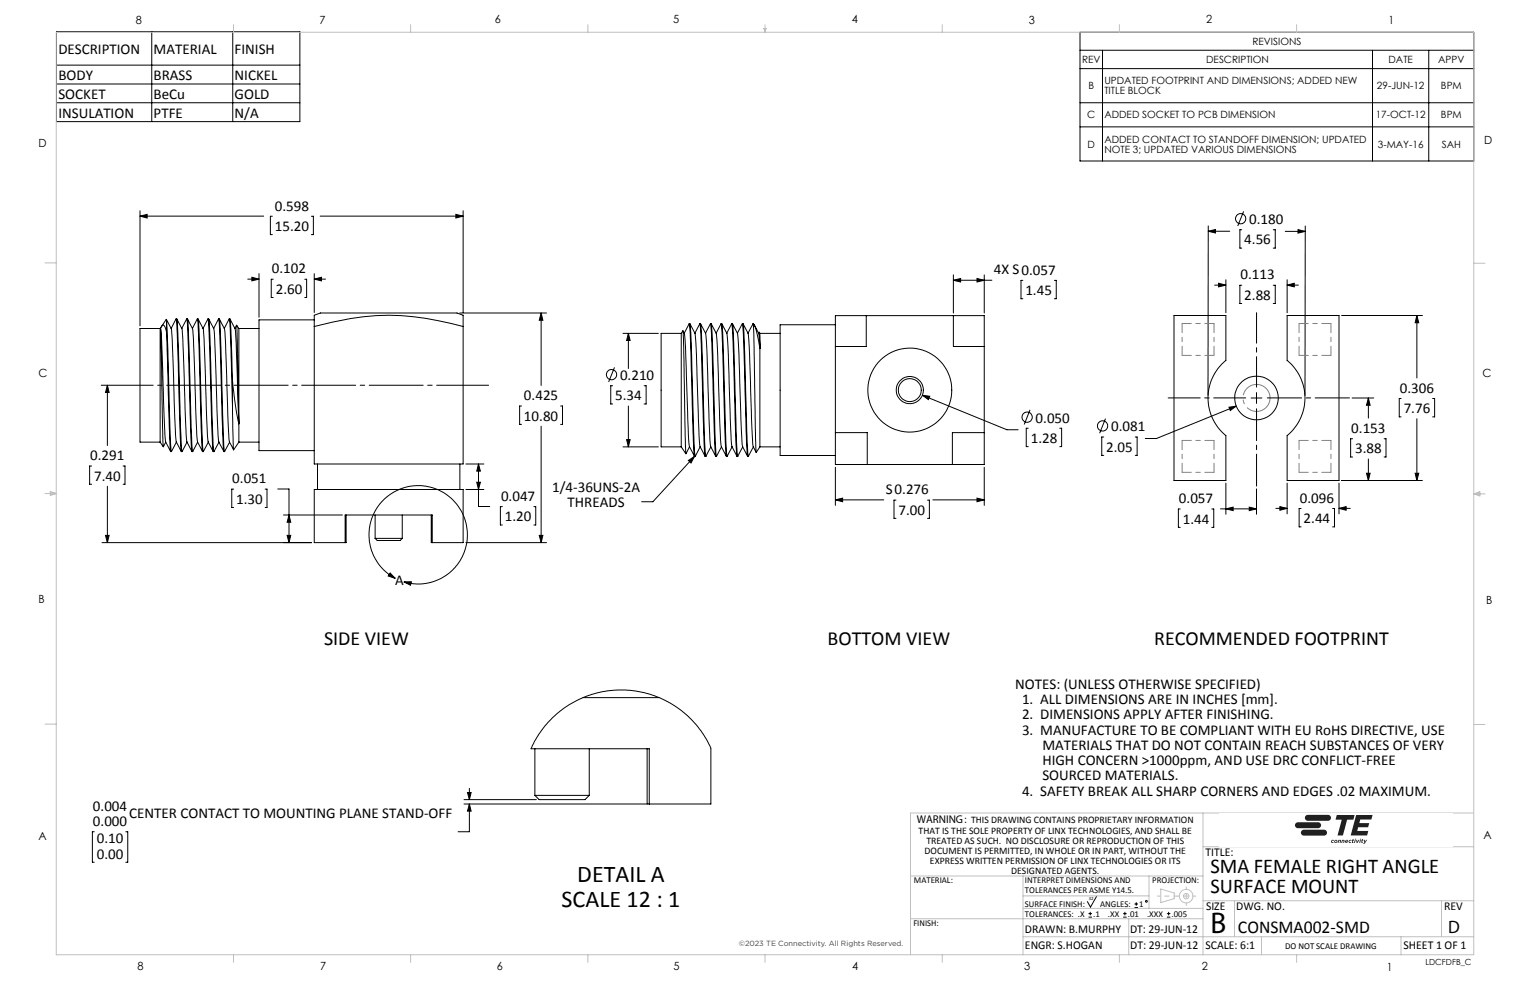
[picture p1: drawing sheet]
<svg xmlns="http://www.w3.org/2000/svg" width="432mm" height="279mm" viewBox="0 0 432 279" stroke-linecap="round" stroke-linejoin="round" font-family="sans-serif">
<!-- layer: Layer 1 -->
<g fill="none" stroke="#000" stroke-width=".28">
<path d="M15.9 8.9h68.7v25.4h-68.7zM15.9 18.4h68.7M42.8 8.9v25.4M65.7 8.9v25.4M304.8 9.1h111.1v36.3h-111.1zM304.8 14.2h111.1M304.8 19.4h111.1M311.1 14.2v31.2M387.3 14.2v31.2M403.2 14.2v31.2M15.9 29h68.7M15.9 23.7h68.7"/>
<path d="M304.8 29h111.1M304.8 35.8h111.1M39.5 59.5v32.5M130.7 59.5v28.7M351 59.7l-1.7 4.1M39.5 61h34.9M39.5 61l2-.5v1zM69.9 78.8h3.2M71.1 78.2l2 .6-2 .5zM73.1 77.2v12.3M76.9 61h-.6v5.2h.6M77.1 78.8h-.5v5.2h.5"/>
<path d="M86 78.8h.5v5.2h-.5M87.9 61h.5v5.2h-.5M88.7 77.2v11M88.7 78.8h3.2M88.7 78.8l2-.6v1.1zM90.3 61h40.4M128.7 60.5l2 .5-2 .5zM269.1 79.1h10.8M269.1 77.6v10.7M269.1 79.1l2-.5v1zM275.7 78.6l2.1 .5-2.1 .5zM277.8 77.6v10.7"/>
<path d="M288.7 79.1h-.6v5.2h.6M297.6 79.1h.5v5.2h-.5M341 65.3l2-.5v1zM341 63.7l-.1 47.8M341 65.3h6.1M343.9 79.9l2.1 .6-2.1 .5zM346 79v9.3M350.4 64.8h-.5v5.2h.5M359.3 64.8h.6v5.2h-.6M362.7 65.3h5.7M363.3 79v9.3M366.3 64.8l2.1 .5-2.1 .5z"/>
<path d="M368.4 63.8l-.1 47.8M45.2 92.7l.3 4.3 .6 29.1M45.2 92.7v32.1M45.2 92.7h-5.7v32.1h5.7M47 90.1l.6 1.3a6.9 6.9 0 0 1 1 4.6l.7 20.8 .4 7.9M47 90.6l1 32.8 .4 4.1 1.4-2.7M47 93.7l-.7-1.8a.94 .94 0 0 0-.9 1.4l1.3 31.4M47 93.7l.9 29.7 .2 3.6 .1 .5h.2M47 90.6v3.1M47 90.6l-.1-.5-1.3 2M48.3 92.7l1.4-2.7h.2l.3 4.1 .7 26.4 .5 7 1.4-2.7M49.7 90.1l.3 4 .9 29.3 .2 3.6 .1 .5h.2"/>
<path d="M49.9 90l.7 1.4a6.9 6.9 0 0 1 1 4.6l.7 20.8 .4 7.9M51.3 92.7l1.4-2.7h.2l.3 2.9 .3 11.8a294.1 294.1 0 0 0 .9 22.8l1.4-2.7M52.7 90.1l.2 1 .3 7.7 .7 24.6 .2 3.6 .1 .5h.2M52.9 90l.7 1.4a6.9 6.9 0 0 1 1 4.6l.7 20.8 .4 7.9M55.7 90.1l.2 1 .3 7.7 .8 26.8 .1 1.8 .3 .1M55.9 90h-.2l-1.4 2.7M55.9 90l.5 8.8 .7 26.8 .3 1.9 1.4-2.7M55.9 90l.7 1.4a6.9 6.9 0 0 1 1 4.6l.7 20.8 .4 7.9M57.3 92.7l1.4-2.7h.2l.4 5.5 .8 30.1 .3 1.9 1.4-2.7M58.7 90.1l.2 1 .3 7.7 .8 26.8 .1 1.8 .3 .1M58.9 90l.7 1.4a6.9 6.9 0 0 1 1 4.6l.7 20.8 .4 7.9M60.3 92.7l1.4-2.7h.2l.4 5.5 .8 30.1 .3 1.9 1.4-2.7"/>
<path d="M61.7 90.1l.3 2.8 1 32.7 .1 1.8 .3 .1M61.9 90l.7 1.4a6.9 6.9 0 0 1 1 4.6l.7 20.8 .4 7.9M63.3 92.7l1.4-2.7h.2l.3 2.9 .4 14.6M64.7 90.1l.3 2.8 .6 21.8M64.9 90l.7 1.4a6.9 6.9 0 0 1 1 4.6l.8 23.6M66.7 91.8l-.4 .9M67.4 92.7v26.9M67.4 92.7l-.6-.9 .6 27.8M67.4 92.7h5.7M88.7 92.1a72.6 72.6 0 0 1 28-2.7 104.7 104.7 0 0 1 14 2.7M88.7 92.1v-3.1l1.7-.7h38.6l1.7 .7v3.1M88.7 90.3h-15.6v36.9h15.6"/>
<path d="M88.7 92.1v38.9h42v-38.9M129.8 88.3h24.4M152.7 88.3v20.5M152.7 88.3l.5 2.1h-1zM175.8 94.1h10M177.3 94.1v9.9M177.3 94.1l.5 2h-1zM192.3 94.1l.5-.7 .8 34.7M192.3 94.1v32M192.3 94.1h-5.7v32h5.7M192.8 93.4l.4 .8 .2 3.2 1 27.5a4 4 0 0 0 .9 2.5l.7 1.4M193.1 94.1l1.4-2.7 .4 5.5 .7 24.8 .4 7.1"/>
<path d="M194.5 91.4h.2l.1 .4 .2 2.5 .9 30.4 .3 4.1M194.7 91.4l.7 1.3a7.6 7.6 0 0 1 1 4.7l1 27.5a4 4 0 0 0 .9 2.5l.7 1.4M196.1 94.1l1.4-2.7 .4 5.5 .7 24.8 .4 7.1M197.5 91.4h.2l.1 .4 .2 2.5 .3 11.5a303.1 303.1 0 0 0 .9 23M197.7 91.4l.7 1.3a7.6 7.6 0 0 1 1 4.7l1 27.5a4 4 0 0 0 .9 2.5l.7 1.4M199.1 94.1l1.4-2.7 .4 5.5 .7 24.8 .4 7.1M200.5 91.4h.2l.1 .4 .2 2.5 .3 11.5a303.1 303.1 0 0 0 .9 23M200.7 91.4l.7 1.3a7.6 7.6 0 0 1 1 4.7l1 27.5a4 4 0 0 0 .9 2.5l.7 1.4M202.1 94.1l1.4-2.7 .3 2.9 .4 11.5a303.1 303.1 0 0 0 .8 23M203.5 91.4h.2l.1 .4 .2 2.5 .3 11.5a303.1 303.1 0 0 0 .9 23M203.7 91.4l.7 1.3a7.6 7.6 0 0 1 1 4.7l1 27.5a4 4 0 0 0 .9 2.5l.7 1.4M205.1 94.1l1.4-2.7 .3 2.9 .4 11.5a303.1 303.1 0 0 0 .8 23"/>
<path d="M206.5 91.4l.3 .1 .2 2.8 .3 11.5a303.1 303.1 0 0 0 .9 23M206.7 91.4l.7 1.3a7.6 7.6 0 0 1 1 4.7l1 27.5a4 4 0 0 0 .9 2.5l.7 1.4M208.1 94.1l1.4-2.7 .3 2.9 .3 11.5a303.1 303.1 0 0 0 .9 23h.2l1.4-2.7M209.5 91.4l.3 .1 .2 2.8 .3 11.5a303.1 303.1 0 0 0 .9 23M209.7 91.4l.7 1.3a7.6 7.6 0 0 1 1 4.7l1 27.5a4 4 0 0 0 .9 2.5l.1 .3M212.5 91.4h.2M212.7 92.3l-.2-.9-1.4 2.7M212.7 91.4a15.5 15.5 0 0 1 1.6 5.8l.2 1.1M212.7 91.4v.9M212.7 92.3l.7 35.4M212.9 91.8a9.3 9.3 0 0 1 1.6 6.5M214.2 93.8l-.1 .3"/>
<path d="M214.3 93.8l.2 4.5M214.3 93.8l.2 .3M214.5 94.1v4.2M214.5 98.3v27.8M214.5 94.1h5.7M235.8 91.7h-15.6v36.9h15.6M235.8 89.1h42v42h-42zM244.5 89.1v8.7h-8.7M269.1 89.1v8.7h8.7M331.3 89h14.7v12.7a13.7 13.7 0 0 0 0 21.2v12.7h-14.7zM342.8 80.5h3.2M350.4 80.5h-.5v5.2h.5"/>
<path d="M359.3 80.5h.6v5.2h-.6M363.3 80.5h3.1M363.3 80.5l2-.6v1.1zM363.3 89h14.6v46.6h-14.6v-12.7a13.7 13.7 0 0 0 0-21.2zM378.6 89h22.8M399.9 89v17.7M399.9 89l.5 2.1h-1zM30.3 108.7l.5 2.1h-1zM30.3 108.7v17M65.6 107.5l.9 7 .9 5.1M65.6 114.7l.3 12.3 1.5-2.2M65.6 107.5v7.2"/>
<path d="M67.4 119.6v5.2M147.2 114.6h-.6v5.2h.6M158.2 114.6h.6v5.2h-.6M172.9 108.9h-.5v5.1h.5M173.4 103.7l-1.6 4.1M177.3 114.6v11.5M181.8 108.9h.6v5.1h-.6M260.3 111.5l2.1 .3-.4 1zM260.3 111.5l23.9 9.8h3.1M290.7 115.7l-1.6 4.1M312 118.1l-1.7 4.2M346.9 114.9l2-.3-1.7 1.3z"/>
<path d="M348.9 114.6l-22.5 9.2h-3.2M353.1 112.3h3M354.6 110.8v3M381.6 112.3h6.1M386.2 112.3v5.7M386.2 112.3l.5 2.1h-1zM395.4 112.5h-.5v5.2h.5M399.9 118.2v17.4M404.3 112.5h.6v5.2h-.6M25.9 131.5h-.6v5.2h.6M30.3 137.2v15.9M34.7 131.5h.6v5.2h-.6"/>
<path d="M45.2 124.8l.9 1.3M46.7 124.7l1.5 2.7M46.8 124.8l-.7 1.3M49.7 124.7l1.5 2.7M52.7 124.7l1.5 2.7M55.7 124.7l1.4 2.7M58.7 124.7l1.4 2.7M61.7 124.7l1.5 2.7M64.7 124.7l1.2 2.2M65.9 138h-.5v5.2h.5M67.4 124.8h5.7M74.8 138h.6v5.2h-.6"/>
<path d="M78.4 138h3.2v15.1M89.6 131v7.1M129.8 131v7.1M131.5 131h5.1M131.5 138.1h5.1M134.5 136.1h1.1l-.6 2zM135 131v11.9h3.2M135 131l.6 2h-1.1zM152.7 120.3v32.8M175.8 126.1h10M176.8 124.1h1l-.5 2zM192.3 126.1l1.3 2"/>
<path d="M194.3 130l1.7-1.2-1 1.9zM194.6 126.1l-1 2M196 128.8l-11.7 12.8h-3.2M196 128.8h.2M197.6 126.1l-1.4 2.7M200.6 126.1l-1.4 2.7h-.2M203.6 126.1l-1.4 2.7h-.2M206.6 126.1l-1.4 2.7h-.2M209.6 126.1l-1.4 2.7h-.2M214.5 126.1h5.7M214.5 126.1l-1.1 1.6M235.8 131.9v10.7"/>
<path d="M235.8 122.1h9v9M277.8 131.9v10.7M277.8 122.1h-9v9M290.2 120.9h-.6v5.1h.6M299.1 120.9h.5v5.1h-.5M311.5 123.3h-.6v5.2h.6M320.4 123.3h.5v5.2h-.5M346 136.3v8.8M354.6 138v7.1M363.3 136.3v8.7M377.9 136.3v8.7M378.6 135.6h22.8"/>
<path d="M381.7 123.8h-.5v5.2h.5M385.7 133.6h1l-.5 2zM386.2 129.5v6.1M390.6 123.8h.6v5.2h-.6M399.4 133.6h1l-.5 2zM28.8 153.1h59.1M29.8 151.1h1l-.5 2zM80 153.1h7.9M80 145.3h16.6M81 151.1h1.1l-.5 2zM81.6 145.3l.5 2.1h-1.1zM97.4 153.1v-7.8h24.6v7.8"/>
<path d="M97.7 145.3v7.8h-9v-15h42v15h-9v-7.8M105.9 151.9l.6 .6h4.6a2.35 2.35 0 0 0 2.4-.6M105.9 151.9h7.6M105.9 145.3v6.6M113.5 145.3v6.6M131.5 153.1h22.7M141.8 143h-.6v5.2h.6M150.7 143h.5v5.2h-.5M152.2 151.1h1l-.5 2zM235.8 141.1l2-.5v1zM235.8 141.1h13.6M252.9 141.1h-.6v5.2h.6"/>
<path d="M261.8 141.1h.5v5.2h-.5M263.3 141.1h14.5M275.7 140.6l2.1 .5-2.1 .5zM333.1 143.7h-.5v5.1h.5M342 143.7h.5v5.1h-.5M344.5 143.6h10.1M346 143.6l2-.5v1zM352.6 143.1l2 .5-2 .5zM360.1 143.5h3.2M361.2 143l2.1 .5-2.1 .5zM367.2 143.5h-.6v5.2h.6M376.1 143.5h.5v5.2h-.5"/>
<path d="M377.9 143.5h3.2M377.9 143.5l2-.5v1zM110.1 161.7l1.4 1.5-1.9-.6zM111.5 163.2a13.9 13.9 0 0 1-1.7-23.5 13.9 13.9 0 0 1 21.9 8.9 13.9 13.9 0 0 1-17.7 15.6M114 164.2h2.1l-.2 1zM164.5 196.9h21.6M151 211.3v13.2M166.3 211.3v13.2M200.6 211.2v15.7h-18v-15.6M200.6 211.2l-1.8-3.6-2.2-2.9-2.8-2.9-3.2-2.4-3.5-2-3.4-1.4-4.3-1-2.9-.3-5.1 .3-2.9 .5-4 1.4-3.9 2-3.2 2.4-2.7 2.5-1.8 2.3-2.2 3.3-.8 1.9h33.3v15.6M26.6 234.7h-.5v8.6h.5M35.5 234.7h.6v8.6h-.6"/>
<path d="M131 226.9h51.5M131 225.7h20.4M131.9 223.7h1.1l-.5 2zM132.5 226.9l.5 2h-1.1zM132.5 226.9v7.8h-3.2M132.5 222.5v3.2M151 224.5l1.2 1.2h12.9l1.2-1.2M151 224.5h15.3M307.2 258.8h1M307.2 257.8h1M307.7 257.4v.9M309.5 252.9l-1.7 3.1-.9-1.5"/>
<path d="M317 258.8h1M317 257.8h1M317.5 257.4v.9M320.2 256.1h1M320.2 255.1h1M320.7 254.6v1M329.3 258.8h1M329.3 257.8h1M329.8 257.4v.9"/>
<circle cx="350.1" cy="61.7" r="1.44"/>
<circle cx="172.6" cy="105.7" r="1.45"/>
<circle cx="256.8" cy="110.1" r="11.9"/>
<circle cx="256.8" cy="110.1" r="3.8"/>
<circle cx="256.8" cy="110.1" r="3.2"/>
<circle cx="289.9" cy="117.7" r="1.45"/>
<circle cx="354.6" cy="112.3" r="6.1"/>
<circle cx="311.2" cy="120.2" r="1.45"/>
<circle cx="323.5" cy="254.4" r=".25"/>
</g>
<g fill="none" stroke="#c0c0c0" stroke-width=".28">
<path d="M15.9 9.1h400v260.4h-400zM65.9 6.9v2.2M115.9 6.9v2.2M165.9 6.9v2.2M215.6 8h.6l-.3 1.1zM215.7 8l.2 1.1M215.9 6.9v2.2M216 8l-.1 1.1M265.9 6.9v2.2M315.9 6.9v2.2M365.9 6.9v2.2M12.7 74.2h3.2"/>
<path d="M415.9 74.3h3.2M12.7 139.3h3.2M14.2 139.1l1.7 .2M14.2 138.7l1.7 .6-1.7 .5zM15.9 139.3l-1.7 .3M415.9 139.4h3.2M415.9 139.4l1.8-.6v1.2zM415.9 139.4l1.8 .3M417.7 139.2l-1.8 .2M12.7 204.4h3.2M415.9 204.5h3.2M339.5 229.4v40.1"/>
<path d="M339.5 239h76.4M415.7 229.4h-158.7v40.1M257 259.3h82.5M257 247.2h82.5M288.7 247.2v22.3M288.7 256.4h50.8M288.7 252.8h35.6M318.6 259.3v10.2M324.3 247.2v9.2M327.6 250.9l3.8 1.1v1.6l-3.8 1.1zM339.5 254.2h76.4M348.4 254.2v10.2"/>
<path d="M406.8 254.2v10.2M65.9 269.5v2.1M115.9 269.5v2.1M165.9 269.5v2.1M215.9 269.5v2.1M265.9 269.5v2.1M288.7 264.4h127.2M315.9 269.5v2.1M356 264.4v5.1M365.9 269.5v2.1M395.4 264.4v5.1"/>
<circle cx="334.8" cy="252.9" r=".76"/>
<circle cx="334.8" cy="252.9" r="1.91"/>
</g>
<path d="M358.3 111.2a3.8 3.8 0 0 0-6.4-1.6 3.8 3.8 0 0 0 1.7 6.4 3.8 3.8 0 0 0 4.7-4.5v-.3" fill="none" stroke="#808080" stroke-width=".28" stroke-dasharray="15.2 1.3 1.3 1.3" stroke-dashoffset="5.2" stroke-linecap="butt"/>
<path d="M28.6 108.7h109.3" fill="none" stroke="#000" stroke-width=".28" stroke-dasharray="15.2 1.3 1.3 1.3" stroke-dashoffset=".6"/>
<path d="M326.6 252.9h5.4M332 252.9h5.5" fill="none" stroke="#c0c0c0" stroke-width=".28" stroke-dasharray="15.2 1.3 1.3 1.3" stroke-dashoffset="14.4"/>
<path d="M334.8 255.5v-5.2" fill="none" stroke="#c0c0c0" stroke-width=".28" stroke-dasharray="15.2 1.3 1.3 1.3" stroke-dashoffset="14.5"/>
<g fill="none" stroke="#808080" stroke-width=".28" stroke-dasharray="15.2 1.3 1.3 1.3" stroke-dashoffset="12.6">
<path d="M333.6 91.3h9M333.6 91.3v9M342.6 91.3v9M366.6 91.3h9M366.6 91.3v9M375.6 91.3v9M333.6 100.3h9M366.6 100.3h9M333.6 124.3h9M333.6 124.3v9M333.6 133.3h9M342.6 124.3v9"/>
<path d="M366.6 124.3h9M366.6 124.3v9M366.6 133.3h9M375.6 124.3v9"/>
</g>
<path d="M354.6 109.3v-21" fill="none" stroke="#000" stroke-width=".28" stroke-dasharray="15.2 1.3 1.3 1.3" stroke-dashoffset="6.6"/>
<path d="M351.6 112.3h-21.9M354.6 115.4v21.8" fill="none" stroke="#000" stroke-width=".28" stroke-dasharray="15.2 1.3 1.3 1.3" stroke-dashoffset="6.2"/>
<path d="M357.7 112.3h23.2" fill="none" stroke="#000" stroke-width=".28" stroke-dasharray="15.2 1.3 1.3 1.3" stroke-dashoffset="5.6"/>
<g fill="#000">
<path d="M128.7 60.5l2 .5-2 .5zM39.5 61l2-.5v1zM71.1 78.2l2 .6-2 .5zM88.7 78.8l2-.6v1.1zM135 131l.6 2h-1.1zM134.5 136.1h1.1l-.6 2zM152.7 88.3l.5 2.1h-1zM152.2 151.1h1l-.5 2zM81 151.1h1.1l-.5 2zM81.6 145.3l.5 2.1h-1.1zM235.8 141.1l2-.5v1zM275.7 140.6l2.1 .5-2.1 .5zM269.1 79.1l2-.5v1zM275.7 78.6l2.1 .5-2.1 .5zM260.3 111.5l1.7 1.3 .4-1zM177.3 94.1l.5 2h-1zM176.8 124.1h1l-.5 2zM399.4 133.6h1l-.5 2zM399.9 89l.5 2.1h-1zM361.2 143l2.1 .5-2.1 .5zM377.9 143.5l2-.5v1zM346.9 114.9l.3 1 1.7-1.3zM341 65.3l2-.5v1zM366.3 64.8l2.1 .5-2.1 .5zM363.3 80.5l2-.6v1.1zM343.9 79.9l2.1 .6-2.1 .5zM352.6 143.1l2 .5-2 .5zM346 143.6l2-.5v1zM386.2 112.3l.5 2.1h-1zM385.7 133.6h1l-.5 2zM132.5 226.9l.5 2h-1.1zM131.9 223.7h1.1l-.5 2z"/>
<path d="M30.3 108.7l.5 2.1h-1zM29.8 151.1h1l-.5 2z"/>
<path d="M114 164.2h2.1l-.2 1zM110.1 161.7l1.4 1.5-1.9-.6zM194.3 130l1.7-1.2-1 1.9z"/>
</g>
<path d="M344.2 229.6h65.9v9.3h-65.9z" fill="#fff"/>
<path d="M384.9 237l.1 .9-.3 .2 .2 .1 .9-1.2h-.3l-.3 .6v-.6zM384.4 236.8l-.2 .9 .2 .2 .2-.2-.2-.1 .2-.4 .2-.2zM383.9 236.7v.2h.2l.1-.2zM383.8 237l-.2 .9h.2l.3-.9zM382.8 237l.1 .9h.2l.6-.9h-.3l-.3 .6-.1-.6zM382.4 236.7v.2h.2l.1-.2zM382.4 237l-.3 .9h.3l.2-.9zM381.8 236.8l-.3 .9 .3 .2 .2-.2-.2-.1 .1-.4 .3-.2zM380.7 237.3l.1 .6 .5-.1-.5-.3 .6-.4-.3-.1zM379.9 237.3l.3 .1h-.4zM379.8 237.1a.47 .47 0 0 0 0 .8l.5-.1-.5-.2h.6l.1-.3-.2-.2zM378.8 237l-.3 .9h.3l.3-.7v.7h.2l.1-.8zM377.7 237l-.2 .9h.2l.4-.7v.7h.2l.1-.8zM376.8 237.5a.25 .25 0 0 1 .5 0 .25 .25 0 0 1-.5 0zM376.6 237.5a.47 .47 0 0 0 .9 0 .47 .47 0 0 0-.9 0zM375.7 237.3l.1 .6 .6-.1-.5-.3 .5-.4-.2-.1zM382.7 230l-1.5 5.8h4.6l.4-1.3h-3.2l.3-1h2.8l.3-1.2h-2.8l.3-1h3.1l.4-1.3zM377.3 230l-.4 1.3h1.8l-1.2 4.5h1.5l1.2-4.5h1.8l.3-1.3zM365.7 232.3a.84 .84 0 0 0-.2 .9 .84 .84 0 0 0 .8 .5h5.7a.84 .84 0 0 0 .8-.8 .84 .84 0 0 0-.8-.8h-5.7zM367.4 234.4a.84 .84 0 0 0-.2 .9 .84 .84 0 0 0 .8 .5h5.7a.84 .84 0 0 0 .8-.8 .84 .84 0 0 0-.8-.8h-5.7zM368.5 230.2l.6-.2h5.7a.84 .84 0 0 1 .8 .8 .84 .84 0 0 1-.8 .8h-5.7a.84 .84 0 0 1-.8-.5 .84 .84 0 0 1 .2-.9z" fill="#1d1e1c"/>
<text font-size="8.5" x="341.6" y="263.2">B</text>
<g font-size="6.8">
<text x="162.9" y="249">DETAIL A</text>
<text x="158.5" y="255.9">SCALE 12 : 1</text>
</g>
<g font-size="5.9">
<text x="341.6" y="246.5">SMA FEMALE RIGHT ANGLE</text>
<text x="341.6" y="252.1">SURFACE MOUNT</text>
</g>
<g font-size="5.6">
<text x="91.5" y="181.9">SIDE VIEW</text>
<text x="233.6" y="181.9">BOTTOM VIEW</text>
<text x="325.7" y="181.9">RECOMMENDED FOOTPRINT</text>
</g>
<g font-size="5.1">
<text x="349.4" y="263.2">CONSMA002-SMD</text>
<text x="408.7" y="263.2">D</text>
</g>
<g font-size="4.2">
<text x="16.5" y="15.2">DESCRIPTION</text>
<text x="43.4" y="15.2">MATERIAL</text>
<text x="66.2" y="15.2">FINISH</text>
<text x="16.5" y="22.6">BODY</text>
<text x="43.4" y="22.6">BRASS</text>
<text x="66.2" y="22.6">NICKEL</text>
<text x="16.5" y="27.9">SOCKET</text>
<text x="43.4" y="27.9">BeCu</text>
<text x="66.2" y="27.9">GOLD</text>
<text x="16.5" y="33.2">INSULATION</text>
<text x="43.4" y="33.2">PTFE</text>
<text x="66.2" y="33.2">N/A</text>
<text x="77.6" y="59.4">0.598</text>
<text x="77.6" y="65.1">15.20</text>
<text x="352.5" y="63.2">0.180</text>
<text x="351.2" y="68.9">4.56</text>
<text x="76.7" y="77.2">0.102</text>
<text x="280.5" y="77.5">4X S0.057</text>
<text x="77.8" y="82.9">2.60</text>
<text x="289.4" y="83.3">1.45</text>
<text x="350.1" y="78.9">0.113</text>
<text x="351.2" y="84.6">2.88</text>
<text x="175" y="107.2">0.210</text>
<text x="147.9" y="113">0.425</text>
<text x="173.6" y="113">5.34</text>
<text x="395.1" y="110.8">0.306</text>
<text x="147.9" y="118.7">10.80</text>
<text x="292.3" y="119.2">0.050</text>
<text x="396.2" y="116.6">7.76</text>
<text x="290.9" y="125">1.28</text>
<text x="313.6" y="121.7">0.081</text>
<text x="381.4" y="122.2">0.153</text>
<text x="25.5" y="129.9">0.291</text>
<text x="312.2" y="127.4">2.05</text>
<text x="382.4" y="127.9">3.88</text>
<text x="26.5" y="135.6">7.40</text>
<text x="65.6" y="136.4">0.051</text>
<text x="66.6" y="142.2">1.30</text>
<text x="141.4" y="141.4">0.047</text>
<text x="155.8" y="138.9">1/4-36UNS-2A</text>
<text x="160.2" y="143.2">THREADS</text>
<text x="250" y="139.4">S0.276</text>
<text x="332.7" y="142">0.057</text>
<text x="366.8" y="141.9">0.096</text>
<text x="142.5" y="147.1">1.20</text>
<text x="253.6" y="145.2">7.00</text>
<text x="333.8" y="147.8">1.44</text>
<text x="367.9" y="147.6">2.44</text>
<text x="111.6" y="165">A</text>
<text x="286.5" y="194.4">NOTES: (UNLESS OTHERWISE SPECIFIED)</text>
<text x="288.4" y="198.7">1. ALL DIMENSIONS ARE IN INCHES [mm].</text>
<text x="288.4" y="203">2. DIMENSIONS APPLY AFTER FINISHING.</text>
<text x="288.4" y="207.3">3. MANUFACTURE TO BE COMPLIANT WITH EU RoHS DIRECTIVE, USE</text>
<text x="294.2" y="211.6">MATERIALS THAT DO NOT CONTAIN REACH SUBSTANCES OF VERY</text>
<text x="294.2" y="215.9">HIGH CONCERN &gt;1000ppm, AND USE DRC CONFLICT-FREE</text>
<text x="294.2" y="220.3">SOURCED MATERIALS.</text>
<text x="288.4" y="224.6">4. SAFETY BREAK ALL SHARP CORNERS AND EDGES .02 MAXIMUM.</text>
<text x="26.2" y="228.8">0.004</text>
<text x="26.2" y="233.1">0.000</text>
<text x="36.5" y="230.8">CENTER CONTACT TO MOUNTING PLANE STAND-OFF</text>
<text x="378.5" y="233.4">159 ORT LANE</text>
<text x="27.3" y="238">0.10</text>
<text x="374.3" y="237.6">MERLIN, OR 97532</text>
<text x="27.3" y="242.3">0.00</text>
</g>
<g font-size="3.4">
<text x="340.2" y="241.5">TITLE:</text>
<text x="340.4" y="256.7">SIZE</text>
<text x="348.9" y="256.7">DWG. NO.</text>
<text x="407.6" y="256.7">REV</text>
<text x="289.3" y="263.2">DRAWN: B.MURPHY</text>
<text x="318.9" y="263.2">DT: 29-JUN-12</text>
<text x="289.3" y="267.8">ENGR: S.HOGAN</text>
<text x="319" y="267.8">DT: 29-JUN-12</text>
<text x="340.2" y="267.8">SCALE: 6:1</text>
<text x="396.1" y="267.8">SHEET 1 OF 1</text>
</g>
<g font-size="3.2">
<text x="38.3" y="6.7">8</text>
<text x="90.2" y="6.7">7</text>
<text x="139.7" y="6.5">6</text>
<text x="190" y="6.5">5</text>
<text x="240.4" y="6.5">4</text>
<text x="290.4" y="6.7">3</text>
<text x="340.4" y="6.5">2</text>
<text x="391.9" y="6.7">1</text>
<text x="10.9" y="41.6">D</text>
<text x="418.9" y="40.7">D</text>
<text x="10.9" y="106.3">C</text>
<text x="418.4" y="106.4">C</text>
<text x="10.8" y="170.2">B</text>
<text x="419.4" y="170.6">B</text>
<text x="258.7" y="232.3">WARNING:</text>
<text x="10.8" y="237.2">A</text>
<text x="418.6" y="236.8">A</text>
<text x="38.8" y="273.8">8</text>
<text x="90.4" y="273.8">7</text>
<text x="140.2" y="273.8">6</text>
<text x="190.1" y="273.9">5</text>
<text x="240.5" y="273.8">4</text>
<text x="289" y="273.9">3</text>
<text x="339.1" y="273.8">2</text>
<text x="391.4" y="274.1">1</text>
</g>
<g font-size="2.8">
<text x="305.4" y="17.8">REV</text>
<text x="340.4" y="17.8">DESCRIPTION</text>
<text x="353.5" y="12.7">REVISIONS</text>
<text x="391.9" y="17.8">DATE</text>
<text x="405.9" y="17.8">APPV</text>
<text x="311.7" y="23.8">UPDATED FOOTPRINT AND DIMENSIONS; ADDED NEW</text>
<text x="307.2" y="25.2">B</text>
<text x="311.7" y="26.6">TITLE BLOCK</text>
<text x="388.6" y="25.2">29-JUN-12</text>
<text x="406.7" y="25.2">BPM</text>
<text x="306.9" y="33.4">C</text>
<text x="311.7" y="33.4">ADDED SOCKET TO PCB DIMENSION</text>
<text x="388.3" y="33.4">17-OCT-12</text>
<text x="406.7" y="33.4">BPM</text>
<text x="307" y="41.7">D</text>
<text x="311.7" y="40.2">ADDED CONTACT TO STANDOFF DIMENSION; UPDATED</text>
<text x="388.9" y="41.7">3-MAY-16</text>
<text x="406.9" y="41.7">SAH</text>
<text x="311.7" y="43.1">NOTE 3; UPDATED VARIOUS DIMENSIONS</text>
<text x="274.1" y="232.3">THIS DRAWING CONTAINS PROPRIETARY INFORMATION</text>
<text x="259.2" y="235.3">THAT IS THE SOLE PROPERTY OF LINX TECHNOLOGIES, AND SHALL BE</text>
<text x="261.4" y="238.1">TREATED AS SUCH. NO DISCLOSURE OR REPRODUCTION OF THIS</text>
<text x="260.9" y="240.9">DOCUMENT IS PERMITTED, IN WHOLE OR IN PART, WITHOUT THE</text>
<text x="262.5" y="243.7">EXPRESS WRITTEN PERMISSION OF LINX TECHNOLOGIES OR ITS</text>
<text x="285.4" y="246.6">DESIGNATED AGENTS.</text>
</g>
<g font-size="2.5">
<text x="257.9" y="249.2">MATERIAL:</text>
<text x="289.3" y="249.2">INTERPRET DIMENSIONS AND</text>
<text x="325.2" y="249.2">PROJECTION:</text>
<text x="289.3" y="252.1">TOLERANCES PER ASME Y14.5.</text>
<text x="289.3" y="256">SURFACE FINISH:</text>
<text x="310.5" y="256">ANGLES:</text>
<text x="321.5" y="256">1</text>
<text x="257.8" y="261.5">FINISH:</text>
<text x="289.3" y="258.8">TOLERANCES: .X</text>
<text x="308.6" y="258.8">.1</text>
<text x="312.7" y="258.8">.XX</text>
<text x="318.3" y="258.8">.01</text>
<text x="323.7" y="258.8">.XXX</text>
<text x="330.7" y="258.8">.005</text>
<text x="362.7" y="267.8">DO NOT SCALE DRAWING</text>
</g>
<text font-size="2.4" x="402.3" y="272.4">LDCFDFB_C</text>
<text font-size="2.1" fill="#464547" x="208.5" y="267">©2023 TE Connectivity. All Rights Reserved.</text>
<text font-size="1.4" x="307.3" y="254.1">32</text>
</svg>
